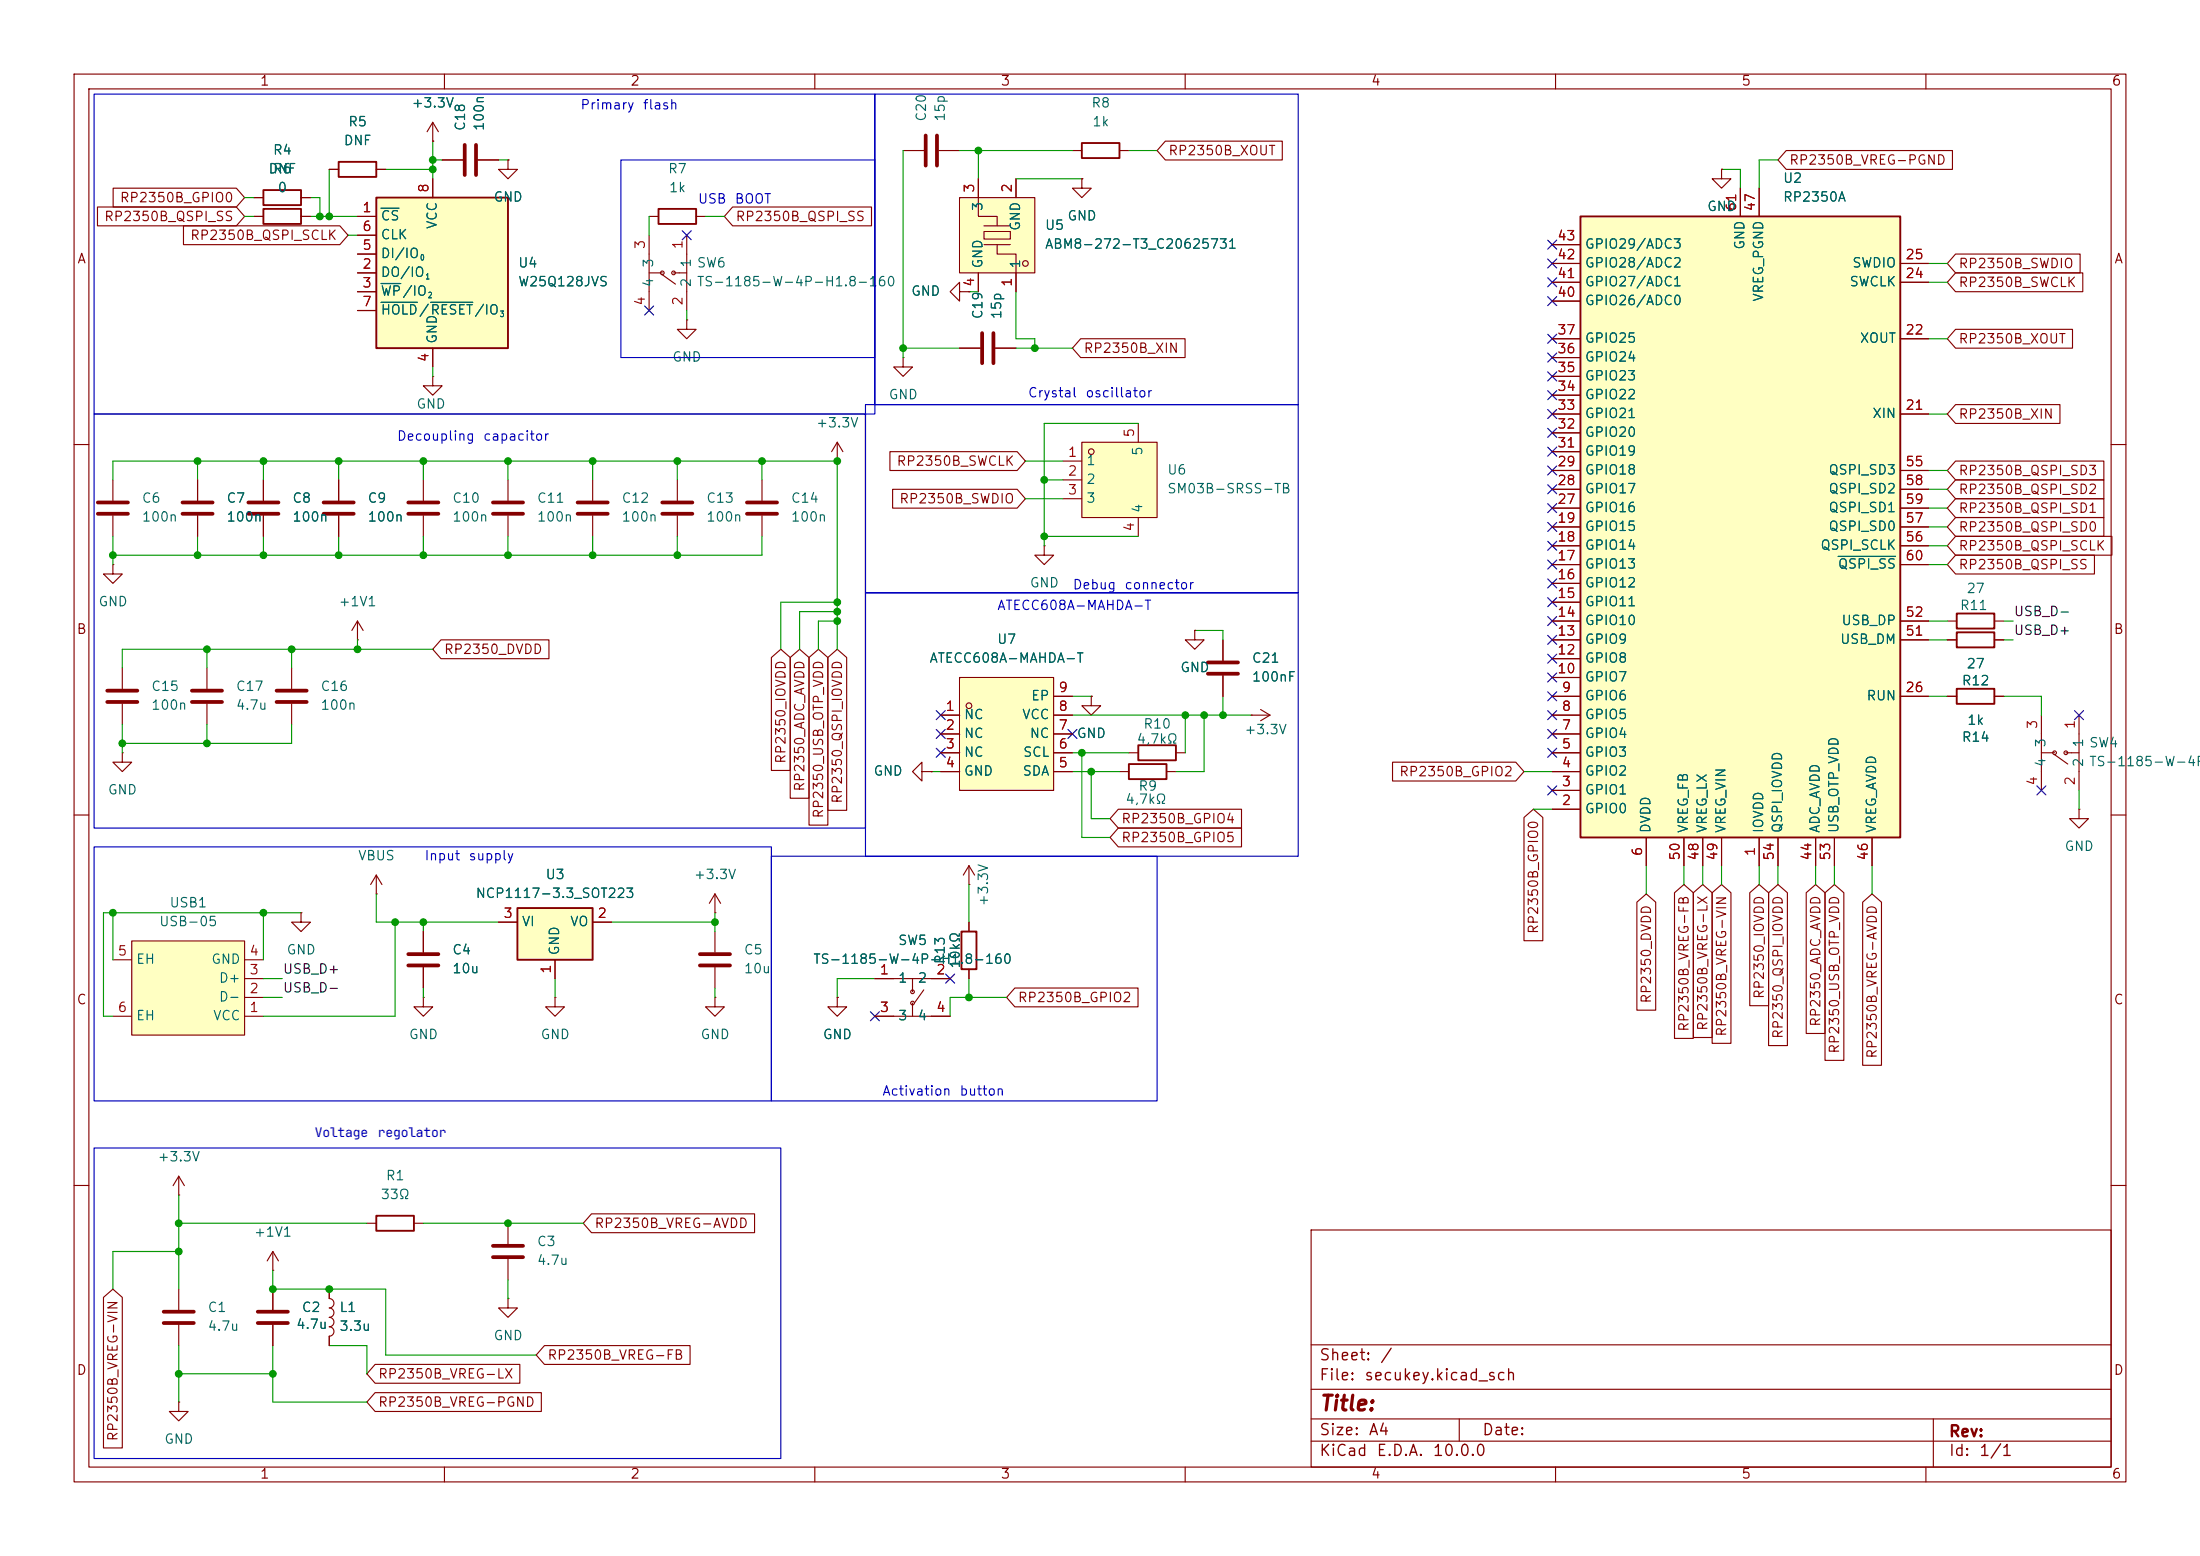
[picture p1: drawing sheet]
<svg xmlns="http://www.w3.org/2000/svg" width="297mm" height="210mm" viewBox="0 0 297 210" stroke-linecap="round" stroke-linejoin="round" font-family="sans-serif">
<g fill="none" stroke="#840000" stroke-width=".15">
<path d="M10 10h277v190h-277zM12 12h273v186h-273zM60 10v2M110 10v2M160 10v2M210 10v2M260 10v2M10 60h2M91.4 64.8v2.8M91.4 69.6v2.8M102.9 64.8v2.8M102.9 69.6v2.8"/>
<path d="M285 60h2M147.3 94v1.3h1.3l-1.3 1.2-1.3-1.2h1.3M147.3 94h.1M161.3 85.1v1.3h1.3l-1.3 1.2-1.3-1.2h1.3M161.3 85.1h.1M262.9 86.4h1.3M262.9 94h1.3M269.2 86.4h1.3M269.2 94h1.3M275.6 96.5v10.2M280.7 96.5v10.2M10 110h2"/>
<path d="M124.5 104.1v-1.2l-1.3 1.2 1.3 1.3v-1.3h1.2M125.7 104.1h.1M130.8 119.4h.1M130.8 116.8l-.8 1.3M130.8 116.8l.8 1.3M130.8 116.8v2.6M275.6 101.6h1.8M277.4 101.9l1.8 1.2M278.9 101.6h1.8M280.7 109.2v1.3h1.2l-1.2 1.3-1.3-1.3h1.3M280.7 109.2h.1M285 110h2"/>
<path d="M118.1 132.1h10.2M118.1 137.2h10.2M123.2 132.1v1.8M123.2 135.4v1.8M124.7 133.6l-1.3 1.8M10 160h2M36.8 171.5h.1M36.8 168.9l-.7 1.3M36.8 168.9l.8 1.3M36.8 168.9v2.6M49.5 165.1h1.3M55.9 165.1h1.2"/>
<path d="M68.6 175.3v1.2h1.2l-1.2 1.3-1.3-1.3h1.3M68.6 175.3h.1M68.6 165.1v2.8M68.6 169.9v2.8M177 166h108v32h-108zM285 160h2M24.1 189.2v1.3h1.3l-1.3 1.3-1.2-1.3h1.2M24.1 189.2h.1M60 198v2M110 198v2M160 198v2M177 194.5h108"/>
<path d="M177 191.5h108M177 187.5h108M177 181.5h108M197 191.5v3M210 198v2M260 198v2M261 191.5v6.5"/>
<circle cx="277.4" cy="101.6" r=".25"/>
<circle cx="278.9" cy="101.6" r=".25"/>
<circle cx="123.2" cy="135.4" r=".25"/>
<circle cx="123.2" cy="133.9" r=".25"/>
</g>
<path d="M264.2 85.3h5v2.1h-5zM264.2 93h5v2h-5zM50.8 164.1h5.1v2h-5.1z" fill="none" stroke="#840000" stroke-width=".25"/>
<path d="M89.4 67.8h4.1M89.4 69.3h4.1M100.8 67.8h4.1M100.8 69.3h4.1M66.5 168.1h4.1M66.5 169.7h4.1" fill="none" stroke="#840000" stroke-width=".51"/>
<path d="M213.4 29.2h43.1v83.8h-43.1z" fill="#ffffc2"/>
<path d="M213.4 29.2h43.1v83.8h-43.1zM153.7 100.6h5v2h-5z" fill="none" stroke="#840000" stroke-width=".25"/>
<g fill="none" stroke="#840000" stroke-width=".15">
<path d="M209.5 38.1h3.9M209.5 35.6h3.9M209.5 33h3.9M234.9 25.4v3.8M237.5 25.4v3.8M256.5 38.1h3.8M256.5 35.6h3.8M209.5 55.9h3.9M209.5 45.7h3.9M209.5 58.4h3.9M209.5 53.3h3.9M209.5 50.8h3.9"/>
<path d="M209.5 48.3h3.9M209.5 40.6h3.9M256.5 55.9h3.8M256.5 45.7h3.8M57.1 64.8v2.8M57.1 69.6v2.8M209.5 78.7h3.9M209.5 76.2h3.9M209.5 73.7h3.9M209.5 71.1h3.9M209.5 68.6h3.9M209.5 66h3.9"/>
<path d="M209.5 63.5h3.9M209.5 61h3.9M256.5 76.2h3.8M256.5 73.7h3.8M256.5 71.1h3.8M256.5 68.6h3.8M256.5 66h3.8M256.5 63.5h3.8M27.9 90.2v2.8M27.9 95v2.8M209.5 99.1h3.9M209.5 96.5h3.9"/>
<path d="M209.5 94h3.9M209.5 91.4h3.9M209.5 88.9h3.9M209.5 86.4h3.9M209.5 83.8h3.9M209.5 81.3h3.9M256.5 94h3.8M256.5 86.4h3.8M256.5 83.8h3.8M152.4 101.6h1.3M158.7 101.6h1.3M209.5 109.2h3.9"/>
<path d="M209.5 106.7h3.9M209.5 104.1h3.9M209.5 101.6h3.9M222.2 113v3.8M227.3 113v3.8M229.9 113v3.8M232.4 113v3.8M237.5 113v3.8M240 113v3.8M245.1 113v3.8M247.6 113v3.8M252.7 113v3.8"/>
<path d="M74.9 134.6v1.3h1.3l-1.3 1.3-1.2-1.3h1.2M74.9 134.6h.1M96.5 134.6v1.3h1.3l-1.3 1.3-1.3-1.3h1.3M96.5 134.6h.1"/>
</g>
<path d="M248.2 75.1h7.7" fill="none" stroke="#006464" stroke-width=".15"/>
<path d="M55.1 67.8h4.1M55.1 69.3h4.1M25.9 93.2h4.1M25.9 94.7h4.1" fill="none" stroke="#840000" stroke-width=".51"/>
<path d="M69.8 122.6h10.2v6.9h-10.2z" fill="#ffffc2"/>
<path d="M69.8 122.6h10.2v6.9h-10.2z" fill="none" stroke="#840000" stroke-width=".25"/>
<path d="M67.3 124.5h2.5M74.9 129.5v2.6M80 124.5h2.5M96.5 123.2h.1M96.5 120.7l-.7 1.2M96.5 120.7l.8 1.2M96.5 120.7v2.5" fill="none" stroke="#840000" stroke-width=".15"/>
<path d="M17.8 127h15.2v12.7h-15.2z" fill="#ffffc2"/>
<g fill="none" stroke="#840000" stroke-width=".15">
<path d="M58.4 19.1h.1M58.4 16.5l-.7 1.3M58.4 16.5l.8 1.3M58.4 16.5v2.6M121.9 20.3h2.8M126.7 20.3h2.8M92.7 43.2v1.3h1.3l-1.3 1.2-1.3-1.2h1.3M92.7 43.2h.1M26.7 64.8v2.8M26.7 69.6v2.8M165.1 86.4v2.8M165.1 91.2v2.8"/>
<path d="M168.9 96.5h.1M168.9 96.5h2.5M170.2 95.8l1.2 .7M171.4 96.5l-1.2 .8M50.8 118.1l-.8 1.3M50.8 118.1l.8 1.3M50.8 118.1v2.6M151.1 104.1h1.3M157.5 104.1h1.2M15.2 137.2h2.6M15.2 129.5h2.6M17.8 127h15.2v12.7h-15.2z"/>
<path d="M33 137.2h2.6M33 134.6h2.6M33 132.1h2.6M33 129.5h2.6M40.6 123.2v1.3h1.3l-1.3 1.2-1.2-1.2h1.2M40.6 123.2h.1M50.8 120.7h.1M57.1 134.6v1.3h1.3l-1.3 1.3-1.2-1.3h1.2M57.1 134.6h.1M57.1 125.7v2.8M57.1 130.6v2.8M96.5 125.7v2.8"/>
<path d="M96.5 130.6v2.8M113 134.6v1.3h1.3l-1.3 1.3-1.2-1.3h1.2M113 134.6h.1M24.1 158.8l-.7 1.2M24.1 158.8l.8 1.2M24.1 158.8v2.5M24.1 161.3h.1M44.4 174v1.3a.64 .64 0 0 1 .7 .6 .64 .64 0 0 1-.7 .6 .64 .64 0 0 1 .7 .7 .64 .64 0 0 1-.7 .6 .64 .64 0 0 1 .7 .6 .64 .64 0 0 1-.7 .7 .64 .64 0 0 1 .7 .6 .64 .64 0 0 1-.7 .6v1.3"/>
</g>
<path d="M125 18.3v4.1M126.5 18.3v4.1M24.6 67.8h4.1M24.6 69.3h4.1M163.1 89.4h4M163.1 90.9h4M55.1 128.8h4.1M55.1 130.3h4.1M94.5 128.8h4.1M94.5 130.3h4.1" fill="none" stroke="#840000" stroke-width=".51"/>
<path d="M152.4 103.1h5.1v2.1h-5.1z" fill="none" stroke="#840000" stroke-width=".25"/>
<path d="M50.8 26.7h17.8v20.3h-17.8z" fill="#ffffc2"/>
<path d="M50.8 26.7h17.8v20.3h-17.8z" fill="none" stroke="#840000" stroke-width=".25"/>
<path d="M48.3 29.2h2.5M48.3 36.8h2.5M48.3 39.4h2.5M48.3 34.3h2.5M48.3 31.8h2.5M58.4 24.1v2.6M146 24.1v1.3h1.3l-1.3 1.3-1.2-1.3h1.2M146 24.1h.1M48.3 41.9h2.5M58.4 47v2.5" fill="none" stroke="#840000" stroke-width=".15"/>
<path d="M51.4 28.1h2.5M51.4 38.3h2.7M51.4 40.8h4.9M58.1 40.8h5.7" fill="none" stroke="#006464" stroke-width=".15"/>
<g fill="#ffffc2">
<path d="M129.5 26.7h10.2v10.1h-10.2z"/>
<path d="M132.8 31.2h3.6v1.1h-3.6z"/>
</g>
<g fill="none" stroke="#840000" stroke-width=".15">
<path d="M68.6 21.6v1.3h1.2l-1.2 1.2-1.3-1.2h1.3M68.6 21.6h.1M87.6 29.2h1.3M94 29.2h1.2M129.5 26.7h10.2v10.1h-10.2zM132.1 24.1v5.1h2.5v1.3M132.1 36.8v2.6M132.8 31.2h3.6v1.1h-3.6zM132.8 33h3.6M132.8 30.5h3.6M134.6 33v1.3h2.6v5.1M137.2 24.1v2.6"/>
<path d="M144.8 20.3h1.2M151.1 20.3h1.3M113 59.7l-.7 1.3M113 59.7l.8 1.3M113 59.7v2.5M80 64.8v2.8M80 69.6v2.8M113 62.2h.1M24.1 174v2.8M24.1 178.8v2.8M36.8 174v2.8M36.8 178.8v2.8"/>
<circle cx="138.4" cy="35.6" r=".38"/>
</g>
<path d="M146 19.3h5.1v2h-5.1zM88.9 28.2h5.1v2h-5.1z" fill="none" stroke="#840000" stroke-width=".25"/>
<path d="M78 67.8h4M78 69.3h4M22.1 177h4.1M22.1 178.6h4.1M34.8 177h4.1M34.8 178.6h4.1" fill="none" stroke="#840000" stroke-width=".51"/>
<path d="M146 59.7h10.2v10.2h-10.2z" fill="#ffffc2"/>
<g fill="none" stroke="#840000" stroke-width=".15">
<path d="M34.3 26.7h1.3M40.6 26.7h1.3M44.4 22.9h1.3M50.8 22.9h1.3M59.7 21.6h2.8M64.5 21.6h2.8M87.6 36.8h1.8M87.6 31.8v10.1M89.4 37.1l1.8 1.3M90.9 36.8h1.8M92.7 31.8v10.1M129.5 39.4v-1.3l-1.2 1.3 1.2 1.2v-1.2h1.3"/>
<path d="M130.8 39.4h.1M121.9 48.3v1.2h1.3l-1.3 1.3-1.3-1.3h1.3M121.9 48.3h.1M129.5 47h2.8M134.4 47h2.8M146 59.7h10.2v10.2h-10.2zM153.7 57.2v2.5M68.6 64.8v2.8M68.6 69.6v2.8M141 73.7v1.2h1.2l-1.2 1.3-1.3-1.3h1.3M141 73.7h.1M143.5 62.2h2.5"/>
<path d="M143.5 64.8h2.5M143.5 67.3h2.5M153.7 69.9v2.5M130.8 124.5v1.2M130.8 130.8v1.3"/>
<circle cx="89.4" cy="36.8" r=".25"/>
<circle cx="90.9" cy="36.8" r=".25"/>
<circle cx="147.3" cy="61" r=".38"/>
</g>
<path d="M35.6 25.7h5v2h-5zM45.7 21.8h5.1v2.1h-5.1zM129.8 125.7h2v5.1h-2z" fill="none" stroke="#840000" stroke-width=".25"/>
<path d="M62.7 19.6v4M64.3 19.6v4M132.6 45v4M134.1 45v4M66.5 67.8h4.1M66.5 69.3h4.1" fill="none" stroke="#840000" stroke-width=".51"/>
<path d="M129.5 91.4h12.7v15.3h-12.7z" fill="#ffffc2"/>
<g fill="none" stroke="#840000" stroke-width=".15">
<path d="M58.4 19.1h.1M157.3 19h15.8v2.6h-15.8l-1.1-1.3zM13.2 27.9h18.7l1.1 1.3-1.1 1.3h-18.7zM15.3 25.4h16.6l1.1 1.3-1.1 1.2h-16.6zM24.8 30.5h21.1l1.1 1.3-1.1 1.2h-21.1zM34.3 29.2h1.3M34.3 26.7h1.3M40.6 29.2h1.3M40.6 26.7h1.3M44.4 22.9h1.3M48.3 29.2h2.5M48.3 36.8h2.5"/>
<path d="M48.3 39.4h2.5M48.3 34.3h2.5M48.3 31.8h2.5M50.8 22.9h1.3M58.4 24.1v2.6M59.7 21.6h2.8M64.5 21.6h2.8M68.6 21.6h.1M98.9 27.9h18.8v2.6h-18.8l-1.1-1.3zM130.8 39.4h.1M132.1 24.1v2.6M132.1 36.8v2.6"/>
<path d="M137.2 24.1v2.6M137.2 36.8v2.6M146 24.1h.1M209.5 38.1h3.9M209.5 35.6h3.9M209.5 33h3.9M232.4 22.9v1.2h1.3l-1.3 1.3-1.3-1.3h1.3M232.4 22.9h.1M234.9 25.4v3.8M237.5 25.4v3.8M241.1 20.3h22.5v2.6h-22.5l-1.1-1.3zM256.5 38.1h3.8"/>
<path d="M256.5 35.6h3.8M264 34.3h16.8v2.5h-16.8l-1.1-1.2zM264 36.8h17.2v2.6h-17.2l-1.1-1.3zM48.3 41.9h2.5M58.4 50.8v1.3h1.3l-1.3 1.2-1.3-1.2h1.3M58.4 50.8h.1M58.4 47v2.5M129.5 47h2.8M134.4 47h2.8M145.9 45.7h14.1v2.6h-14.1l-1.1-1.3zM209.5 55.9h3.9M209.5 45.7h3.9"/>
<path d="M209.5 58.4h3.9M209.5 53.3h3.9M209.5 50.8h3.9M209.5 48.3h3.9M209.5 40.6h3.9M256.5 55.9h3.8M256.5 45.7h3.8M264 54.6h14.1v2.6h-14.1l-1.1-1.3zM264 44.4h15.8v2.6h-15.8l-1.1-1.3zM15.2 76.2v1.3h1.3l-1.3 1.2-1.2-1.2h1.2M15.2 76.2h.1M15.2 64.8v2.8"/>
<path d="M15.2 69.6v2.8M26.7 64.8v2.8M26.7 69.6v2.8M35.6 64.8v2.8M35.6 69.6v2.8M45.7 64.8v2.8M45.7 69.6v2.8M120.1 61h17.2l1.1 1.2-1.1 1.3h-17.2zM120.5 66h16.8l1.1 1.3-1.1 1.3h-16.8zM209.5 78.7h3.9M209.5 76.2h3.9M209.5 73.7h3.9"/>
<path d="M209.5 71.1h3.9M209.5 68.6h3.9M209.5 66h3.9M209.5 63.5h3.9M209.5 61h3.9M256.5 76.2h3.8M256.5 73.7h3.8M256.5 71.1h3.8M256.5 68.6h3.8M256.5 66h3.8M256.5 63.5h3.8M264 62.2h20v2.6h-20l-1.1-1.3z"/>
<path d="M264 69.8h20v2.6h-20l-1.1-1.3zM264 74.9h18.8v2.6h-18.8l-1.1-1.3zM264 72.4h21.1v2.5h-21.1l-1.1-1.2zM264 64.8h20v2.5h-20l-1.1-1.3zM264 67.3h20v2.6h-20l-1.1-1.3zM16.5 90.2v2.8M16.5 95v2.8M39.4 90.2v2.8M39.4 95v2.8M48.3 86.4h.1M48.3 83.8l-.8 1.3M48.3 83.8l.7 1.3"/>
<path d="M48.3 83.8v2.6M59.5 86.4h14.6v2.5h-14.6l-1.1-1.3zM104.1 88.7l1.3-1.1 1.3 1.1v15.3h-2.6zM106.7 88.7l1.2-1.1 1.3 1.1v19h-2.5zM109.2 88.7l1.3-1.1 1.3 1.1v22.7h-2.6zM111.8 88.7l1.2-1.1 1.3 1.1v20.7h-2.5zM127 96.5h2.5M127 99.1h2.5M129.5 91.4h12.7v15.3h-12.7zM142.2 96.5h2.6M142.2 99.1h2.6M142.2 94h2.6"/>
<path d="M147.3 94h.1M161.3 85.1h.1M165.1 86.4v2.8M165.1 91.2v2.8M209.5 96.5h3.9M209.5 99.1h3.9M209.5 94h3.9M209.5 83.8h3.9M209.5 86.4h3.9M209.5 91.4h3.9M209.5 88.9h3.9M209.5 81.3h3.9"/>
<path d="M256.5 94h3.8M256.5 83.8h3.8M256.5 86.4h3.8M262.9 94h1.3M262.9 83.8h1.3M262.9 86.4h1.3M269.2 94h1.3M269.2 83.8h1.3M269.2 86.4h1.3M16.5 101.6v1.3h1.3l-1.3 1.2-1.3-1.2h1.3M16.5 101.6h.1M125.7 104.1h.1"/>
<path d="M127 101.6h2.5M127 104.1h2.5M142.2 101.6h2.6M142.2 104.1h2.6M151 109.2h16.6v2.6h-16.6l-1.1-1.3zM151 111.8h16.6v2.5h-16.6l-1.1-1.3zM188 102.9h16.6l1.1 1.2-1.1 1.3h-16.6zM205.7 110.3l1.3-1.1 1.3 1.1v16.7h-2.6zM209.5 101.6h3.9M209.5 104.1h3.9M209.5 109.2h3.9M209.5 106.7h3.9"/>
<path d="M222.2 113v3.8M227.3 113v3.8M229.9 113v3.8M232.4 113v3.8M237.5 113v3.8M240 113v3.8M245.1 113v3.8M247.6 113v3.8M252.7 113v3.8M57.1 125.7v2.8M57.1 130.6v2.8M67.3 124.5h2.5"/>
<path d="M74.9 129.5v2.6M80 124.5h2.5M113 134.6h.1M118.1 132.1h2.5M118.1 137.2h2.5M125.7 132.1h2.6M125.7 137.2h2.6M130.8 124.5v1.2M130.8 130.8v1.3M137 133.3h16.6v2.6h-16.6l-1.1-1.3zM221 121.8l1.2-1.1 1.3 1.1v14.5h-2.5zM226.1 120.5l1.2-1.1 1.3 1.1v19.6h-2.5z"/>
<path d="M228.6 120.5l1.3-1.1 1.2 1.1v19.5h-2.5zM231.1 120.5l1.3-1.1 1.3 1.1v20.3h-2.6zM236.2 120.5l1.3-1.1 1.3 1.1v15.2h-2.6zM238.8 120.5l1.2-1.1 1.3 1.1v20.6h-2.5zM243.8 120.5l1.3-1.1 1.3 1.1v19h-2.6zM246.4 120.5l1.2-1.1 1.3 1.1v22.6h-2.5zM251.5 121.8l1.2-1.1 1.3 1.1v22h-2.5zM14 175.1l1.2-1.1 1.3 1.1v20.3h-2.5zM36.8 174v2.8M36.8 178.8v2.8M44.4 174v1.3M79.9 163.8h22v2.6h-22l-1.2-1.3z"/>
<path d="M44.4 180.3v1.3M50.6 188h22.5v2.5h-22.5l-1.1-1.3zM50.6 184.1h19.6v2.6h-19.6l-1.1-1.3zM73.5 181.6h19.7v2.6h-19.7l-1.1-1.3z"/>
<circle cx="130.8" cy="95.3" r=".38"/>
</g>
<path d="M13.2 67.8h4.1M13.2 69.3h4.1M33.5 67.8h4.1M33.5 69.3h4.1M43.7 67.8h4.1M43.7 69.3h4.1M14.5 93.2h4M14.5 94.7h4M37.3 93.2h4.1M37.3 94.7h4.1" fill="none" stroke="#840000" stroke-width=".51"/>
<path d="M35.6 28.2h5v2h-5zM264.2 82.8h5v2h-5z" fill="none" stroke="#840000" stroke-width=".25"/>
<g fill="none" stroke="#009600" stroke-width=".15">
<path d="M58.4 19.1v5M33 29.2h1.3M33 26.7h1.3M41.9 29.2h6.4M41.9 26.7h1.3v2.5M44.4 22.9v6.3M47 31.8h1.3M52.1 22.9h6.3M58.4 21.6h1.3M67.3 21.6h1.3M87.6 29.2v2.6M95.2 29.2h2.6"/>
<path d="M121.9 20.3v28M129.5 20.3h15.3M130.8 39.4h1.3M132.1 20.3v3.8M137.2 39.4v6.3h2.5v1.3M137.2 24.1h8.8M152.4 20.3h3.8M232.4 22.9h2.5v2.5M240 21.6h-2.5v3.8M260.3 38.1h2.6M260.3 35.6h2.6M58.4 49.5v1.3"/>
<path d="M92.7 41.9v1.3M121.9 47h7.6M137.2 47h7.6M153.7 57.2h-12.7v16.5M260.3 55.9h2.6M260.3 45.7h2.6M15.2 64.8v-2.6h97.8v25.4M15.2 72.4v3.8M26.7 62.2v2.6M26.7 72.4v2.5M35.6 62.2v2.6M35.6 72.4v2.5"/>
<path d="M45.7 62.2v2.6M45.7 72.4v2.5M57.1 62.2v2.6M57.1 72.4v2.5M68.6 62.2v2.6M68.6 72.4v2.5M80 62.2v2.6M80 72.4v2.5M91.4 62.2v2.6M91.4 72.4v2.5M102.9 72.4v2.5h-87.7M102.9 62.2v2.6"/>
<path d="M138.4 67.3h5.1M138.4 62.2h5.1M141 64.8h2.5M141 72.4h12.7M260.3 66h2.6M260.3 76.2h2.6M260.3 63.5h2.6M260.3 71.1h2.6M260.3 68.6h2.6M260.3 73.7h2.6M16.5 97.8v3.8M27.9 87.6v2.6"/>
<path d="M27.9 97.8v2.5M39.4 97.8v2.5h-22.9M39.4 87.6v2.6M48.3 86.4v1.2M58.4 87.6h-41.9v2.6M113 83.8h-2.5v3.8M113 82.6h-5.1v5M113 81.3h-7.6v6.3M144.8 96.5h24.1M144.8 94h2.5M160 96.5v5.1M161.3 85.1h3.8v1.3"/>
<path d="M162.6 96.5v7.6h-3.9M165.1 94v2.5M260.3 94h2.6M260.3 83.8h2.6M260.3 86.4h2.6M270.5 94h5.1v2.5M270.5 83.8h1.3M270.5 86.4h1.3M125.7 104.1h1.3M130.8 119.4v5.1M144.8 104.1h6.3M144.8 101.6h7.6"/>
<path d="M146 101.6v11.4h3.9M147.3 104.1v6.4h2.6M205.7 104.1h3.8M207 109.2h2.5M222.2 116.8v3.9M227.3 116.8v2.6M229.9 116.8v2.6M232.4 116.8v2.6M237.5 116.8v2.6M240 116.8v2.6M245.1 116.8v2.6M247.6 116.8v2.6"/>
<path d="M252.7 116.8v3.9M280.7 106.7v2.5M15.2 123.2v6.3M35.6 132.1h2.5M35.6 134.6h2.5M35.6 123.2v6.3M40.6 123.2h-26.6v14h1.2M50.8 120.7v3.8h16.5M53.3 124.5v12.7h-17.7M57.1 124.5v1.2M57.1 133.4v1.2M74.9 132.1v2.5"/>
<path d="M82.5 124.5h14M96.5 123.2v2.5M96.5 133.4v1.2M118.1 132.1h-5.1v2.5M130.8 132.1v2.5M135.9 134.6h-7.6v2.6M24.1 161.3v12.7M24.1 168.9h-8.9v5.1M24.1 165.1h25.4M36.8 171.5v2.5h15.3v8.9h20.3M57.1 165.1h21.6M68.6 172.7v2.6"/>
<path d="M24.1 181.6v7.6M24.1 185.4h12.7M36.8 181.6v7.6h12.7M44.4 181.6h5.1v3.8"/>
</g>
<g fill="none" stroke="#000084" stroke-width=".15">
<path d="M92.1 31.1l1.2 1.3M93.3 31.1l-1.2 1.3M208.9 32.4l1.3 1.2M208.9 35l1.3 1.2M208.9 37.5l1.3 1.2M210.2 32.4l-1.3 1.2M210.2 35l-1.3 1.2M210.2 37.5l-1.3 1.2M87 41.3l1.2 1.2M88.2 41.3l-1.2 1.2M208.9 45.1l1.3 1.2M208.9 57.8l1.3 1.2"/>
<path d="M208.9 55.3l1.3 1.2M208.9 52.7l1.3 1.2M208.9 40l1.3 1.2M208.9 50.2l1.3 1.2M208.9 47.7l1.3 1.2M210.2 45.1l-1.3 1.2M210.2 57.8l-1.3 1.2M210.2 55.3l-1.3 1.2M210.2 52.7l-1.3 1.2M210.2 50.2l-1.3 1.2M210.2 40l-1.3 1.2M210.2 47.7l-1.3 1.2"/>
<path d="M208.9 75.6l1.3 1.2M208.9 78.1l1.3 1.2M208.9 73.1l1.3 1.2M208.9 70.5l1.3 1.2M208.9 68l1.3 1.2M208.9 65.4l1.3 1.2M208.9 62.9l1.3 1.2M208.9 60.4l1.3 1.2M210.2 75.6l-1.3 1.2M210.2 78.1l-1.3 1.2M210.2 73.1l-1.3 1.2M210.2 70.5l-1.3 1.2"/>
<path d="M210.2 68l-1.3 1.2M210.2 65.4l-1.3 1.2M210.2 62.9l-1.3 1.2M210.2 60.4l-1.3 1.2M126.4 98.5l1.2 1.2M126.4 95.9l1.2 1.2M127.6 98.5l-1.2 1.2M127.6 95.9l-1.2 1.2M144.2 98.5l1.2 1.2M145.4 98.5l-1.2 1.2M208.9 85.8l1.3 1.2M208.9 90.8l1.3 1.2"/>
<path d="M208.9 88.3l1.3 1.2M208.9 83.2l1.3 1.2M208.9 80.7l1.3 1.2M208.9 93.4l1.3 1.2M208.9 95.9l1.3 1.2M208.9 98.5l1.3 1.2M210.2 85.8l-1.3 1.2M210.2 90.8l-1.3 1.2M210.2 88.3l-1.3 1.2M210.2 83.2l-1.3 1.2M210.2 80.7l-1.3 1.2M210.2 93.4l-1.3 1.2"/>
<path d="M210.2 95.9l-1.3 1.2M210.2 98.5l-1.3 1.2M280.1 95.9l1.2 1.2M281.3 95.9l-1.2 1.2M126.4 101l1.2 1.2M127.6 101l-1.2 1.2M208.9 106.1l1.3 1.2M208.9 101l1.3 1.2M210.2 106.1l-1.3 1.2M210.2 101l-1.3 1.2M275 106.1l1.2 1.2M276.2 106.1l-1.2 1.2"/>
<path d="M117.5 136.6l1.2 1.2M118.7 136.6l-1.2 1.2M127.7 131.5l1.2 1.2M128.9 131.5l-1.2 1.2"/>
</g>
<path d="M12.7 12.7h105.4v43.2h-105.4zM118.1 12.7h57.2v41.9h-57.2zM83.8 21.6h34.3v26.7h-34.3zM12.7 55.9h104.1v55.9h-104.1zM116.8 54.6h58.5v25.4h-58.5zM116.8 80h58.5v35.6h-58.5zM12.7 114.3h91.4v34.3h-91.4zM104.1 115.6h52.1v33h-52.1zM12.7 154.9h92.7v42h-92.7z" fill="none" stroke="#0000c2" stroke-width=".15"/>
<path d="M51.4 28.1h2.5M51.4 38.3h2.7M51.4 40.8h4.9M58.1 40.8h5.7M248.2 75.1h7.7" fill="none" stroke="#006464" stroke-width=".15"/>
<g fill="#009600" stroke="#009600" stroke-width=".14">
<circle cx="44.4" cy="29.2" r=".46"/>
<circle cx="43.2" cy="29.2" r=".46"/>
<circle cx="58.4" cy="21.6" r=".46"/>
<circle cx="58.4" cy="22.9" r=".46"/>
<circle cx="68.6" cy="165.1" r=".46"/>
<circle cx="44.4" cy="174" r=".46"/>
<circle cx="26.7" cy="62.2" r=".46"/>
<circle cx="26.7" cy="74.9" r=".46"/>
<circle cx="15.2" cy="74.9" r=".46"/>
<circle cx="16.5" cy="100.3" r=".46"/>
<circle cx="27.9" cy="100.3" r=".46"/>
<circle cx="27.9" cy="87.6" r=".46"/>
<circle cx="24.1" cy="185.4" r=".46"/>
<circle cx="36.8" cy="185.4" r=".46"/>
<circle cx="36.8" cy="174" r=".46"/>
<circle cx="24.1" cy="168.9" r=".46"/>
<circle cx="24.1" cy="165.1" r=".46"/>
<circle cx="53.3" cy="124.5" r=".46"/>
<circle cx="57.1" cy="124.5" r=".46"/>
<circle cx="96.5" cy="124.5" r=".46"/>
<circle cx="15.2" cy="123.2" r=".46"/>
<circle cx="35.6" cy="123.2" r=".46"/>
<circle cx="35.6" cy="62.2" r=".46"/>
<circle cx="45.7" cy="62.2" r=".46"/>
<circle cx="35.6" cy="74.9" r=".46"/>
<circle cx="39.4" cy="87.6" r=".46"/>
<circle cx="45.7" cy="74.9" r=".46"/>
<circle cx="48.3" cy="87.6" r=".46"/>
<circle cx="68.6" cy="74.9" r=".46"/>
<circle cx="57.1" cy="62.2" r=".46"/>
<circle cx="57.1" cy="74.9" r=".46"/>
<circle cx="68.6" cy="62.2" r=".46"/>
<circle cx="113" cy="62.2" r=".46"/>
<circle cx="102.9" cy="62.2" r=".46"/>
<circle cx="80" cy="74.9" r=".46"/>
<circle cx="113" cy="83.8" r=".46"/>
<circle cx="91.4" cy="62.2" r=".46"/>
<circle cx="113" cy="81.3" r=".46"/>
<circle cx="113" cy="82.6" r=".46"/>
<circle cx="80" cy="62.2" r=".46"/>
<circle cx="91.4" cy="74.9" r=".46"/>
<circle cx="141" cy="64.8" r=".46"/>
<circle cx="141" cy="72.4" r=".46"/>
<circle cx="121.9" cy="47" r=".46"/>
<circle cx="139.7" cy="47" r=".46"/>
<circle cx="132.1" cy="20.3" r=".46"/>
<circle cx="147.3" cy="104.1" r=".46"/>
<circle cx="165.1" cy="96.5" r=".46"/>
<circle cx="162.6" cy="96.5" r=".46"/>
<circle cx="160" cy="96.5" r=".46"/>
<circle cx="146" cy="101.6" r=".46"/>
<circle cx="130.8" cy="134.6" r=".46"/>
</g>
<text font-size="2" fill="#840000" x="178" y="190.9">Title:</text>
<g font-size="1.8" fill="#0000c2">
<text x="42.5" y="153.5">Voltage</text>
<text x="51" y="153.5">regolator</text>
</g>
<g font-size="1.5" fill="#840000">
<text x="178" y="184">Sheet:</text>
<text x="186.2" y="184">/</text>
<text x="178" y="186.7">File:</text>
<text x="184.1" y="186.7">secukey.kicad_sch</text>
<text x="178" y="196.9">KiCad</text>
<text x="178" y="194.1">Size:</text>
<text x="184.7" y="194.1">A4</text>
<text x="185.7" y="196.9">E.D.A.</text>
<text x="193.3" y="196.9">10.0.0</text>
<text x="200" y="194.1">Date:</text>
<text x="263" y="194.3">Rev:</text>
<text x="263" y="196.9">Id:</text>
<text x="267.1" y="196.9">1/1</text>
</g>
<g font-size="1.3" fill="#840000">
<text x="35" y="11.9">1</text>
<text x="85" y="11.9">2</text>
<text x="135" y="11.9">3</text>
<text x="185" y="11.9">4</text>
<text x="235" y="11.9">5</text>
<text x="285" y="11.9">6</text>
<text x="157.6" y="21.3">RP2350B_XOUT</text>
<text x="241.5" y="22.5">RP2350B_VREG-PGND</text>
<text x="16.1" y="27.6">RP2350B_GPIO0</text>
<text x="10.3" y="35.9">A</text>
<text x="14" y="30.2">RP2350B_QSPI_SS</text>
<text x="25.6" y="32.7">RP2350B_QSPI_SCLK</text>
<text x="99.2" y="30.2">RP2350B_QSPI_SS</text>
<text x="285.3" y="35.9">A</text>
<text x="264.3" y="36.5">RP2350B_SWDIO</text>
<text x="264.3" y="39.1">RP2350B_SWCLK</text>
<text x="146.2" y="47.9">RP2350B_XIN</text>
<text x="264.3" y="46.7">RP2350B_XOUT</text>
<text x="264.3" y="56.8">RP2350B_XIN</text>
<text x="121" y="63.2">RP2350B_SWCLK</text>
<text x="264.3" y="64.5">RP2350B_QSPI_SD3</text>
<text x="121.3" y="68.3">RP2350B_SWDIO</text>
<text x="264.3" y="67">RP2350B_QSPI_SD2</text>
<text x="264.3" y="69.5">RP2350B_QSPI_SD1</text>
<text x="264.3" y="72.1">RP2350B_QSPI_SD0</text>
<text x="264.3" y="77.2">RP2350B_QSPI_SS</text>
<text x="264.3" y="74.6">RP2350B_QSPI_SCLK</text>
<text x="10.3" y="85.9">B</text>
<text x="59.8" y="88.6">RP2350_DVDD</text>
<text x="285.3" y="85.9">B</text>
<text x="106.4" y="103.2" transform="rotate(-90 106.4 103.2)">RP2350_IOVDD</text>
<text x="108.9" y="106.9" transform="rotate(-90 108.9 106.9)">RP2350_ADC_AVDD</text>
<text x="188.8" y="105.1">RP2350B_GPIO2</text>
<text x="111.4" y="110.5" transform="rotate(-90 111.4 110.5)">RP2350_USB_OTP_VDD</text>
<text x="114" y="108.6" transform="rotate(-90 114 108.6)">RP2350_QSPI_IOVDD</text>
<text x="151.3" y="111.4">RP2350B_GPIO4</text>
<text x="151.3" y="114">RP2350B_GPIO5</text>
<text x="208" y="126.2" transform="rotate(-90 208 126.2)">RP2350B_GPIO0</text>
<text x="10.3" y="135.9">C</text>
<text x="137.3" y="135.6">RP2350B_GPIO2</text>
<text x="223.2" y="135.5" transform="rotate(-90 223.2 135.5)">RP2350_DVDD</text>
<text x="238.4" y="134.9" transform="rotate(-90 238.4 134.9)">RP2350_IOVDD</text>
<text x="285.3" y="135.9">C</text>
<text x="228.3" y="139.3" transform="rotate(-90 228.3 139.3)">RP2350B_VREG-FB</text>
<text x="230.8" y="139.2" transform="rotate(-90 230.8 139.2)">RP2350B_VREG-LX</text>
<text x="233.4" y="140" transform="rotate(-90 233.4 140)">RP2350B_VREG-VIN</text>
<text x="241" y="140.3" transform="rotate(-90 241 140.3)">RP2350_QSPI_IOVDD</text>
<text x="246.1" y="138.7" transform="rotate(-90 246.1 138.7)">RP2350_ADC_AVDD</text>
<text x="248.6" y="142.3" transform="rotate(-90 248.6 142.3)">RP2350_USB_OTP_VDD</text>
<text x="253.7" y="143" transform="rotate(-90 253.7 143)">RP2350B_VREG-AVDD</text>
<text x="80.2" y="166.1">RP2350B_VREG-AVDD</text>
<text x="10.3" y="185.9">D</text>
<text x="73.8" y="183.8">RP2350B_VREG-FB</text>
<text x="285.3" y="185.9">D</text>
<text x="51" y="190.2">RP2350B_VREG-PGND</text>
<text x="51" y="186.4">RP2350B_VREG-LX</text>
<text x="16.2" y="194.6" transform="rotate(-90 16.2 194.6)">RP2350B_VREG-VIN</text>
<text x="35" y="199.9">1</text>
<text x="85" y="199.9">2</text>
<text x="135" y="199.9">3</text>
<text x="185" y="199.9">4</text>
<text x="235" y="199.9">5</text>
<text x="285" y="199.9">6</text>
</g>
<g font-size="1.3" fill="#006464">
<text x="46.9" y="17.4">R5</text>
<text x="55.5" y="14.8">+3.3V</text>
<text x="63.1" y="17.8" transform="rotate(-90 63.1 17.8)">C18</text>
<text x="65.6" y="17.8" transform="rotate(-90 65.6 17.8)">100n</text>
<text x="125.3" y="16.5" transform="rotate(-90 125.3 16.5)">C20</text>
<text x="127.9" y="16.5" transform="rotate(-90 127.9 16.5)">15p</text>
<text x="147.2" y="14.8">R8</text>
<text x="147.4" y="17.4">1k</text>
<text x="36.2" y="23.7">DNF</text>
<text x="36.8" y="21.2">R4</text>
<text x="36.8" y="23.7">R6</text>
<text x="46.3" y="19.9">DNF</text>
<text x="90.1" y="23.7">R7</text>
<text x="37.4" y="26.3">0</text>
<text x="66.5" y="27.5">GND</text>
<text x="90.2" y="26.3">1k</text>
<text x="132.9" y="28.6" transform="rotate(-90 132.9 28.6)">3</text>
<text x="230.4" y="28.8">GND</text>
<text x="240.6" y="25">U2</text>
<text x="240.6" y="27.5">RP2350A</text>
<text x="51.3" y="30.1">CS</text>
<text x="51.3" y="35.2">DI/IO</text>
<text x="51.3" y="32.6">CLK</text>
<text x="59.3" y="31" transform="rotate(-90 59.3 31)">VCC</text>
<text x="138" y="31.3" transform="rotate(-90 138 31.3)">GND</text>
<text x="141" y="33.9">ABM8-272-T3_C20625731</text>
<text x="141" y="31.3">U5</text>
<text x="144" y="30.1">GND</text>
<text x="213.9" y="33.9">GPIO29/ADC3</text>
<text x="235.8" y="33.8" transform="rotate(-90 235.8 33.8)">GND</text>
<text x="51.3" y="37.7">DO/IO</text>
<text x="51.3" y="40.2">WP/IO</text>
<text x="69.9" y="39">W25Q128JVS</text>
<text x="69.9" y="36.4">U4</text>
<text x="88.5" y="38.9" transform="rotate(-90 88.5 38.9)">4</text>
<text x="88.5" y="36.2" transform="rotate(-90 88.5 36.2)">3</text>
<text x="93.6" y="38.9" transform="rotate(-90 93.6 38.9)">2</text>
<text x="93.6" y="36.2" transform="rotate(-90 93.6 36.2)">1</text>
<text x="94" y="36.4">SW6</text>
<text x="94" y="39">TS-1185-W-4P-H1.8-160</text>
<text x="122.9" y="40.2">GND</text>
<text x="132.9" y="36.3" transform="rotate(-90 132.9 36.3)">GND</text>
<text x="138" y="36.3" transform="rotate(-90 138 36.3)">1</text>
<text x="213.9" y="41.5">GPIO26/ADC0</text>
<text x="213.9" y="39">GPIO27/ADC1</text>
<text x="213.9" y="36.4">GPIO28/ADC2</text>
<text x="238.4" y="40.8" transform="rotate(-90 238.4 40.8)">VREG_PGND</text>
<text x="249.6" y="39">SWCLK</text>
<text x="250" y="36.4">SWDIO</text>
<text x="51.3" y="42.8">HOLD/RESET/IO</text>
<text x="59.3" y="46.5" transform="rotate(-90 59.3 46.5)">GND</text>
<text x="132.9" y="43.2" transform="rotate(-90 132.9 43.2)">C19</text>
<text x="135.5" y="43.2" transform="rotate(-90 135.5 43.2)">15p</text>
<text x="213.9" y="46.6">GPIO25</text>
<text x="251" y="46.6">XOUT</text>
<text x="90.7" y="49.1">GND</text>
<text x="213.9" y="51.7">GPIO23</text>
<text x="213.9" y="49.1">GPIO24</text>
<text x="56.1" y="55.5">GND</text>
<text x="110.1" y="58">+3.3V</text>
<text x="119.9" y="54.2">GND</text>
<text x="213.9" y="59.3">GPIO20</text>
<text x="213.9" y="56.7">GPIO21</text>
<text x="213.9" y="54.2">GPIO22</text>
<text x="252.7" y="56.7">XIN</text>
<text x="146.6" y="63.1">1</text>
<text x="146.6" y="65.6">2</text>
<text x="154.5" y="61.6" transform="rotate(-90 154.5 61.6)">5</text>
<text x="157.5" y="64.4">U6</text>
<text x="213.9" y="64.4">GPIO18</text>
<text x="213.9" y="61.8">GPIO19</text>
<text x="246.8" y="64.4">QSPI_SD3</text>
<text x="19.1" y="68.2">C6</text>
<text x="19.1" y="70.7">100n</text>
<text x="30.5" y="68.2">C7</text>
<text x="30.5" y="70.7">100n</text>
<text x="39.4" y="68.2">C8</text>
<text x="39.4" y="70.7">100n</text>
<text x="49.5" y="68.2">C9</text>
<text x="49.5" y="70.7">100n</text>
<text x="61" y="70.7">100n</text>
<text x="61" y="68.2">C10</text>
<text x="72.4" y="70.7">100n</text>
<text x="72.4" y="68.2">C11</text>
<text x="83.8" y="70.7">100n</text>
<text x="83.8" y="68.2">C12</text>
<text x="95.3" y="70.7">100n</text>
<text x="95.3" y="68.2">C13</text>
<text x="106.7" y="70.7">100n</text>
<text x="106.7" y="68.2">C14</text>
<text x="146.6" y="68.2">3</text>
<text x="154.5" y="69.3" transform="rotate(-90 154.5 69.3)">4</text>
<text x="157.5" y="66.9">SM03B-SRSS-TB</text>
<text x="213.9" y="72">GPIO15</text>
<text x="213.9" y="69.4">GPIO16</text>
<text x="213.9" y="66.9">GPIO17</text>
<text x="246.8" y="72">QSPI_SD0</text>
<text x="246.8" y="66.9">QSPI_SD2</text>
<text x="246.8" y="69.4">QSPI_SD1</text>
<text x="213.9" y="77.1">GPIO13</text>
<text x="213.9" y="74.5">GPIO14</text>
<text x="245.7" y="74.5">QSPI_SCLK</text>
<text x="248" y="77.1">QSPI_SS</text>
<text x="13.2" y="82.1">GND</text>
<text x="45.6" y="82.1">+1V1</text>
<text x="138.9" y="79.6">GND</text>
<text x="213.9" y="82.1">GPIO11</text>
<text x="213.9" y="79.6">GPIO12</text>
<text x="264.5" y="82.7">R11</text>
<text x="265.4" y="80.4">27</text>
<text x="125.4" y="89.8">ATECC608A-MAHDA-T</text>
<text x="134.5" y="87.2">U7</text>
<text x="168.9" y="89.8">C21</text>
<text x="213.9" y="89.8">GPIO8</text>
<text x="213.9" y="87.2">GPIO9</text>
<text x="213.9" y="84.7">GPIO10</text>
<text x="248.3" y="87.2">USB_DM</text>
<text x="248.5" y="84.7">USB_DP</text>
<text x="20.3" y="93.6">C15</text>
<text x="31.8" y="93.6">C17</text>
<text x="43.2" y="93.6">C16</text>
<text x="139.1" y="94.8">EP</text>
<text x="159.3" y="91">GND</text>
<text x="168.9" y="92.3">100nF</text>
<text x="213.9" y="94.8">GPIO6</text>
<text x="213.9" y="92.3">GPIO7</text>
<text x="251.9" y="94.8">RUN</text>
<text x="264.8" y="92.8">R12</text>
<text x="265.4" y="90.5">27</text>
<text x="20.3" y="96.1">100n</text>
<text x="31.8" y="96.1">4.7u</text>
<text x="43.2" y="96.1">100n</text>
<text x="130" y="97.4">NC</text>
<text x="130" y="99.9">NC</text>
<text x="137.9" y="97.4">VCC</text>
<text x="138.9" y="99.9">NC</text>
<text x="145.3" y="99.9">GND</text>
<text x="153.4" y="100.7">4,7kΩ</text>
<text x="154.3" y="98.7">R10</text>
<text x="167.9" y="99.4">+3.3V</text>
<text x="213.9" y="99.9">GPIO4</text>
<text x="213.9" y="97.4">GPIO5</text>
<text x="264.8" y="100.4">R14</text>
<text x="265.5" y="98.1">1k</text>
<text x="276.5" y="101" transform="rotate(-90 276.5 101)">3</text>
<text x="281.5" y="101" transform="rotate(-90 281.5 101)">1</text>
<text x="281.9" y="101.2">SW4</text>
<text x="14.5" y="107.5">GND</text>
<text x="117.8" y="105">GND</text>
<text x="130" y="102.5">NC</text>
<text x="130" y="105">GND</text>
<text x="138" y="105">SDA</text>
<text x="138" y="102.5">SCL</text>
<text x="153.6" y="107">R9</text>
<text x="213.9" y="107.5">GPIO1</text>
<text x="213.9" y="105">GPIO2</text>
<text x="213.9" y="102.5">GPIO3</text>
<text x="276.5" y="103.6" transform="rotate(-90 276.5 103.6)">4</text>
<text x="281.5" y="103.6" transform="rotate(-90 281.5 103.6)">2</text>
<text x="281.9" y="103.7">TS-1185-W-4P-</text>
<text x="151.8" y="108.8">4,7kΩ</text>
<text x="213.9" y="110.1">GPIO0</text>
<text x="223.1" y="112.5" transform="rotate(-90 223.1 112.5)">DVDD</text>
<text x="228.2" y="112.5" transform="rotate(-90 228.2 112.5)">VREG_FB</text>
<text x="230.7" y="112.5" transform="rotate(-90 230.7 112.5)">VREG_LX</text>
<text x="233.3" y="112.5" transform="rotate(-90 233.3 112.5)">VREG_VIN</text>
<text x="238.4" y="112.5" transform="rotate(-90 238.4 112.5)">IOVDD</text>
<text x="240.9" y="112.5" transform="rotate(-90 240.9 112.5)">QSPI_IOVDD</text>
<text x="246" y="112.5" transform="rotate(-90 246 112.5)">ADC_AVDD</text>
<text x="248.5" y="112.5" transform="rotate(-90 248.5 112.5)">USB_OTP_VDD</text>
<text x="253.6" y="112.5" transform="rotate(-90 253.6 112.5)">VREG_AVDD</text>
<text x="48.2" y="116.4">VBUS</text>
<text x="73.6" y="119">U3</text>
<text x="93.6" y="119">+3.3V</text>
<text x="278.6" y="115.2">GND</text>
<text x="21.4" y="125.3">USB-05</text>
<text x="22.8" y="122.8">USB1</text>
<text x="64.1" y="121.5">NCP1117-3.3_SOT223</text>
<text x="70.4" y="125.3">VI</text>
<text x="76.9" y="125.3">VO</text>
<text x="133.7" y="122.4" transform="rotate(-90 133.7 122.4)">+3.3V</text>
<text x="18.3" y="130.4">EH</text>
<text x="28.4" y="130.4">GND</text>
<text x="38.6" y="129.1">GND</text>
<text x="61" y="129.1">C4</text>
<text x="61" y="131.7">10u</text>
<text x="75.8" y="129" transform="rotate(-90 75.8 129)">GND</text>
<text x="100.3" y="129.1">C5</text>
<text x="100.3" y="131.7">10u</text>
<text x="109.7" y="130.4">TS-1185-W-4P-H1.8-160</text>
<text x="121.2" y="127.9">SW5</text>
<text x="127.9" y="130.2" transform="rotate(-90 127.9 130.2)">R13</text>
<text x="129.9" y="130.8" transform="rotate(-90 129.9 130.8)">10kΩ</text>
<text x="29.5" y="135.5">D-</text>
<text x="29.5" y="132.9">D+</text>
<text x="121.2" y="132.9">1</text>
<text x="123.8" y="132.9">2</text>
<text x="18.3" y="138">EH</text>
<text x="28.7" y="138">VCC</text>
<text x="55.1" y="140.6">GND</text>
<text x="72.9" y="140.6">GND</text>
<text x="94.5" y="140.6">GND</text>
<text x="111" y="140.6">GND</text>
<text x="121.2" y="138">3</text>
<text x="123.8" y="138">4</text>
<text x="21.2" y="157.1">+3.3V</text>
<text x="52" y="159.6">R1</text>
<text x="34.2" y="167.2">+1V1</text>
<text x="51.3" y="162.2">33Ω</text>
<text x="72.4" y="168.5">C3</text>
<text x="72.4" y="171">4.7u</text>
<text x="27.9" y="177.4">C1</text>
<text x="27.9" y="179.9">4.7u</text>
<text x="39.9" y="179.7">4.7u</text>
<text x="40.6" y="177.4">C2</text>
<text x="45.7" y="177.4">L1</text>
<text x="45.7" y="179.9">3.3u</text>
<text x="66.5" y="181.2">GND</text>
<text x="22.1" y="195.2">GND</text>
</g>
<g font-size="1.3" fill="#0000c2">
<text x="78.3" y="15.1">Primary</text>
<text x="86.7" y="15.1">flash</text>
<text x="94.1" y="27.8">USB</text>
<text x="99.1" y="27.8">BOOT</text>
<text x="138.7" y="54">Crystal</text>
<text x="146.4" y="54">oscillator</text>
<text x="53.5" y="59.8">Decoupling</text>
<text x="65.1" y="59.8">capacitor</text>
<text x="134.5" y="82.7">ATECC608A-MAHDA-T</text>
<text x="144.7" y="79.9">Debug</text>
<text x="151.7" y="79.9">connector</text>
<text x="57.2" y="116.4">Input</text>
<text x="63.2" y="116.4">supply</text>
<text x="119" y="148.2">Activation</text>
<text x="129.4" y="148.2">button</text>
</g>
<g font-size="1.3" fill="#a90000">
<text x="48.8" y="29">1</text>
<text x="58.2" y="26.1" transform="rotate(-90 58.2 26.1)">8</text>
<text x="131.8" y="26.1" transform="rotate(-90 131.8 26.1)">3</text>
<text x="136.9" y="26.1" transform="rotate(-90 136.9 26.1)">2</text>
<text x="234.7" y="28.6" transform="rotate(-90 234.7 28.6)">61</text>
<text x="237.2" y="28.6" transform="rotate(-90 237.2 28.6)">47</text>
<text x="48.8" y="34">5</text>
<text x="48.8" y="31.5">6</text>
<text x="87.4" y="33.7" transform="rotate(-90 87.4 33.7)">3</text>
<text x="92.5" y="33.7" transform="rotate(-90 92.5 33.7)">1</text>
<text x="210.1" y="35.3">42</text>
<text x="210.1" y="32.8">43</text>
<text x="257.1" y="35.3">25</text>
<text x="48.8" y="36.6">2</text>
<text x="48.8" y="39.1">3</text>
<text x="48.8" y="41.7">7</text>
<text x="87.4" y="41.3" transform="rotate(-90 87.4 41.3)">4</text>
<text x="92.5" y="41.3" transform="rotate(-90 92.5 41.3)">2</text>
<text x="131.8" y="38.8" transform="rotate(-90 131.8 38.8)">4</text>
<text x="136.9" y="38.8" transform="rotate(-90 136.9 38.8)">1</text>
<text x="210.1" y="40.4">40</text>
<text x="210.1" y="37.8">41</text>
<text x="257.1" y="37.8">24</text>
<text x="210.1" y="45.5">37</text>
<text x="257.1" y="45.5">22</text>
<text x="58.2" y="49" transform="rotate(-90 58.2 49)">4</text>
<text x="210.1" y="53.1">34</text>
<text x="210.1" y="50.5">35</text>
<text x="210.1" y="48">36</text>
<text x="153.4" y="59.1" transform="rotate(-90 153.4 59.1)">5</text>
<text x="210.1" y="58.2">32</text>
<text x="210.1" y="55.6">33</text>
<text x="257.1" y="55.6">21</text>
<text x="144.1" y="62">1</text>
<text x="144.1" y="64.5">2</text>
<text x="210.1" y="65.8">28</text>
<text x="210.1" y="63.2">29</text>
<text x="210.1" y="60.7">31</text>
<text x="257.1" y="63.2">55</text>
<text x="257.1" y="65.8">58</text>
<text x="144.1" y="67.1">3</text>
<text x="153.4" y="71.8" transform="rotate(-90 153.4 71.8)">4</text>
<text x="210.1" y="70.9">19</text>
<text x="210.1" y="68.3">27</text>
<text x="257.1" y="70.9">57</text>
<text x="257.1" y="68.3">59</text>
<text x="210.1" y="75.9">17</text>
<text x="210.1" y="73.4">18</text>
<text x="257.1" y="73.4">56</text>
<text x="257.1" y="75.9">60</text>
<text x="210.1" y="83.6">14</text>
<text x="210.1" y="81">15</text>
<text x="210.1" y="78.5">16</text>
<text x="257.1" y="83.6">52</text>
<text x="210.1" y="88.6">12</text>
<text x="210.1" y="86.1">13</text>
<text x="257.1" y="86.1">51</text>
<text x="142.8" y="93.7">9</text>
<text x="210.1" y="91.2">10</text>
<text x="210.7" y="93.7">9</text>
<text x="257.1" y="93.7">26</text>
<text x="127.6" y="96.3">1</text>
<text x="127.6" y="98.8">2</text>
<text x="127.6" y="101.3">3</text>
<text x="142.8" y="101.3">6</text>
<text x="142.8" y="98.8">7</text>
<text x="142.8" y="96.3">8</text>
<text x="210.7" y="101.3">5</text>
<text x="210.7" y="98.8">7</text>
<text x="210.7" y="96.3">8</text>
<text x="275.3" y="98.5" transform="rotate(-90 275.3 98.5)">3</text>
<text x="280.4" y="98.5" transform="rotate(-90 280.4 98.5)">1</text>
<text x="127.6" y="103.9">4</text>
<text x="142.8" y="103.9">5</text>
<text x="210.7" y="106.4">3</text>
<text x="210.7" y="103.9">4</text>
<text x="275.3" y="106.1" transform="rotate(-90 275.3 106.1)">4</text>
<text x="280.4" y="106.1" transform="rotate(-90 280.4 106.1)">2</text>
<text x="210.7" y="109">2</text>
<text x="222" y="115.6" transform="rotate(-90 222 115.6)">6</text>
<text x="227.1" y="116.2" transform="rotate(-90 227.1 116.2)">50</text>
<text x="229.6" y="116.2" transform="rotate(-90 229.6 116.2)">48</text>
<text x="232.2" y="116.2" transform="rotate(-90 232.2 116.2)">49</text>
<text x="237.2" y="115.6" transform="rotate(-90 237.2 115.6)">1</text>
<text x="239.8" y="116.2" transform="rotate(-90 239.8 116.2)">54</text>
<text x="244.9" y="116.2" transform="rotate(-90 244.9 116.2)">44</text>
<text x="247.4" y="116.2" transform="rotate(-90 247.4 116.2)">53</text>
<text x="252.5" y="116.2" transform="rotate(-90 252.5 116.2)">46</text>
<text x="67.9" y="124.2">3</text>
<text x="80.6" y="124.2">2</text>
<text x="15.8" y="129.3">5</text>
<text x="33.6" y="131.8">3</text>
<text x="33.6" y="129.3">4</text>
<text x="74.7" y="131.5" transform="rotate(-90 74.7 131.5)">1</text>
<text x="118.7" y="131.8">1</text>
<text x="126.3" y="131.8">2</text>
<text x="15.8" y="136.9">6</text>
<text x="33.6" y="136.9">1</text>
<text x="33.6" y="134.4">2</text>
<text x="118.7" y="136.9">3</text>
<text x="126.3" y="136.9">4</text>
</g>
<g font-size="1.3" fill="#0f0f0f">
<text x="271.8" y="83.5">USB_D-</text>
<text x="271.8" y="86">USB_D+</text>
<text x="38.1" y="131.7">USB_D+</text>
<text x="38.1" y="134.3">USB_D-</text>
</g>
<g font-size=".8" fill="#006464">
<text x="56.7" y="35.3">0</text>
<text x="57.4" y="37.9">1</text>
<text x="57.7" y="40.4">2</text>
<text x="67.4" y="43">3</text>
</g>
</svg>
